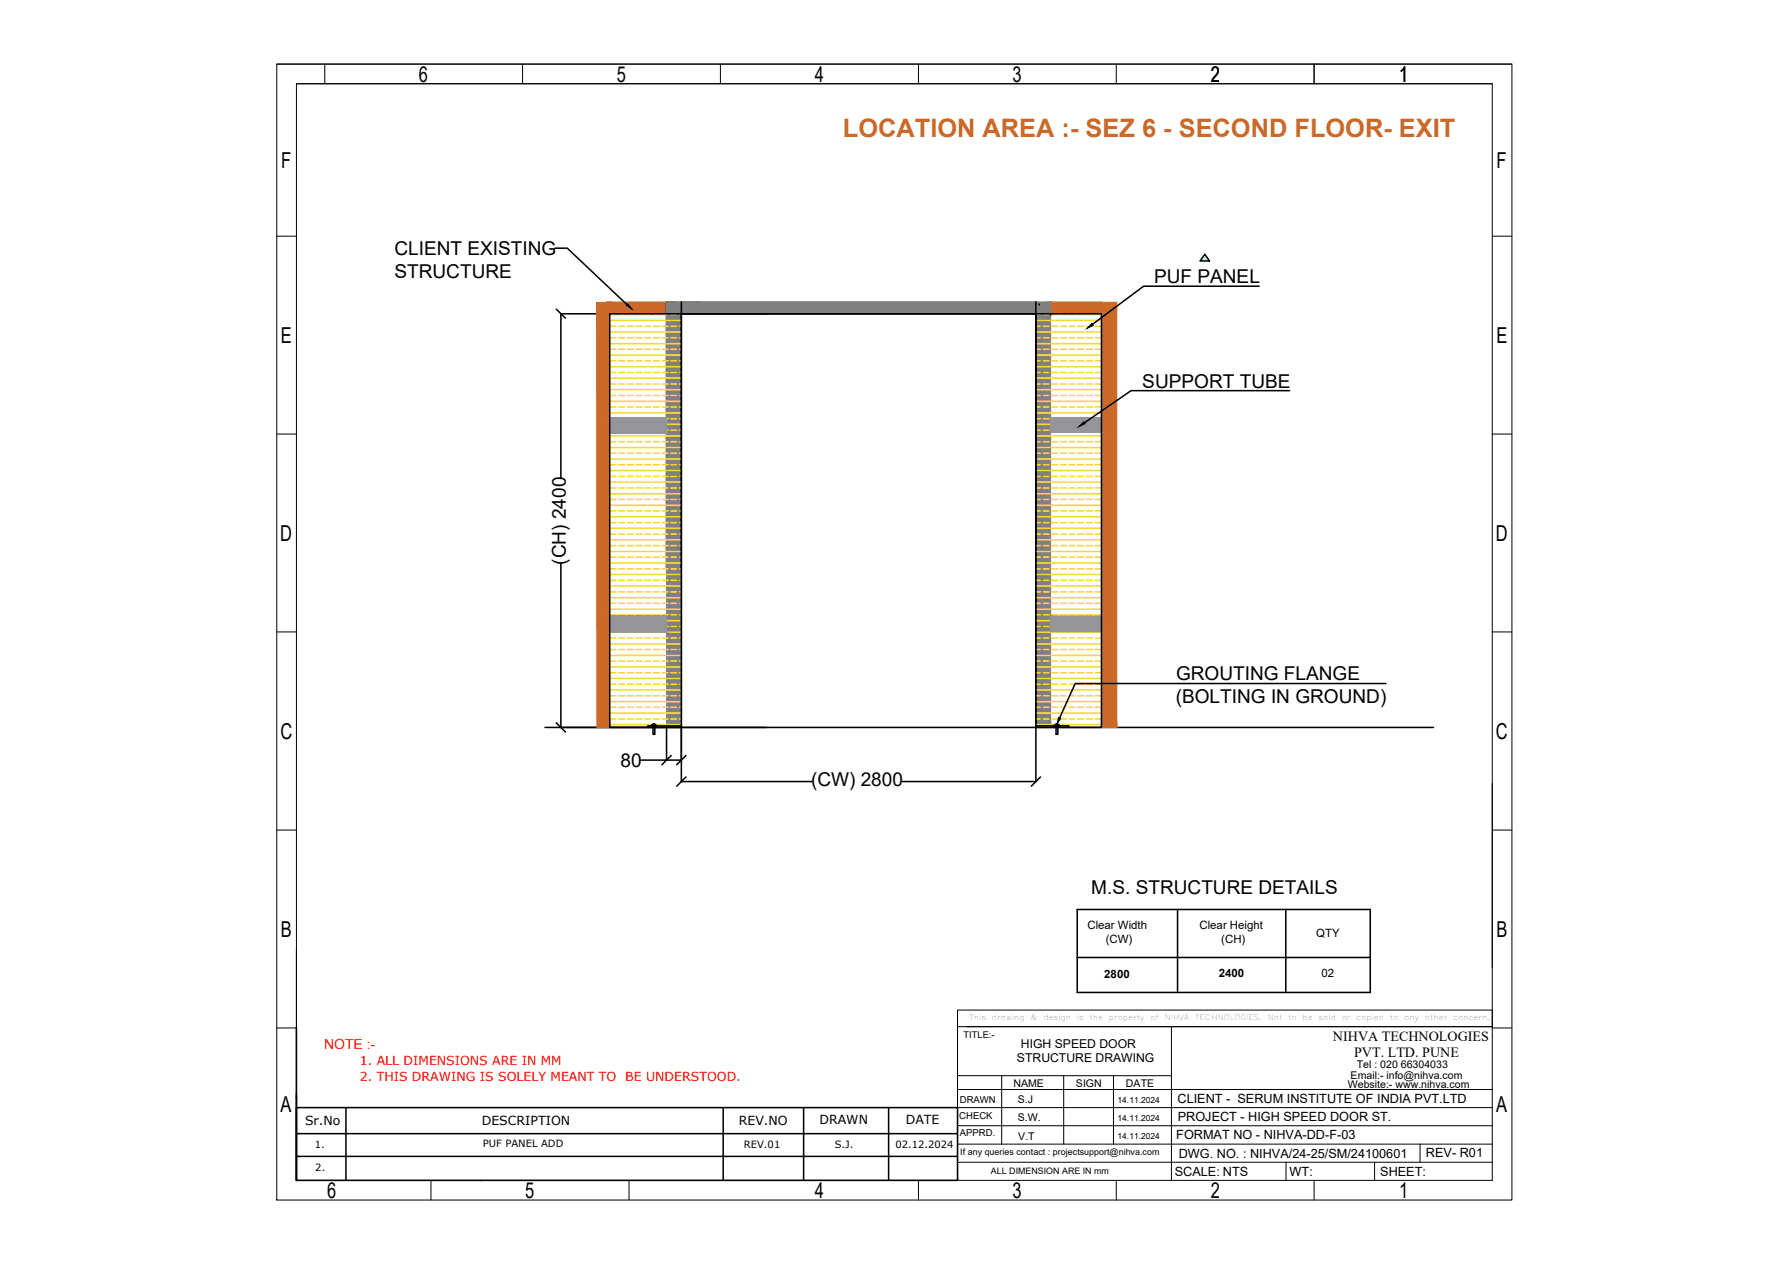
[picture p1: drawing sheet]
<svg xmlns="http://www.w3.org/2000/svg" width="297mm" height="210mm" viewBox="0 0 297 210" stroke-linecap="round" stroke-linejoin="round" font-family="sans-serif">
<!-- layer: 0 -->
<g fill="#cd6928" stroke="#cd6928" stroke-width=".17">
<path d="M100.6 50.1h.5z"/>
<path d="M174.3 50.1l8.5 1.9v-1.9zM174.3 50.1l8.5 1.9h-8.5z"/>
<path d="M110.5 50.1l63.8 1.9v-1.9zM110.5 50.1l63.8 1.9h-63.8z"/>
<path d="M101.1 50.1l9.4 1.9v-1.9zM101.1 50.1l9.4 1.9h-9.4z"/>
<path d="M100.6 50.1l.5 .1zM98.9 50.2h2.2z"/>
<path d="M182.7 50.1l2.5 70.5v-70.5zM182.7 50.1l2.5 70.5h-2.5z"/>
<path d="M98.9 50.2l2.2 70.4v-70.4zM98.9 50.2l2.2 70.4h-2.1z"/>
</g>
<g fill="none" stroke="#000" stroke-width=".17">
<path d="M45.9 10.6h204.9v188.4h-204.9zM45.9 10.6h204.9M49.2 13.9h198.3v181.8h-198.3zM49.2 13.9h198.3M53.9 10.6v3.3M86.7 10.6v3.3M119.5 10.6v3.3M152.3 10.6v3.3M185.1 10.6v3.3M217.9 10.6v3.3M45.9 39.2h3.3M247.5 39.2h3.3"/>
<path d="M45.9 72h3.3M247.5 72h3.3M45.9 104.8h3.3M247.5 104.8h3.3M45.9 137.6h3.3M247.5 129.9v30.5M247.5 137.6h3.3M49.2 157.5v38.2M45.9 170.4h3.3M158.8 167.5h88.7v2.7h-88.7zM158.8 170.2v25.5M158.8 178.4h35.5"/>
<path d="M160.3 170.2h87.2M166.1 178.4v11.3M176.4 178.4v11.3M184.7 178.4v11.3M194.3 170.2v25.5M247.5 170.4h3.3M71.5 195.7v3.3M93.8 195.7h.1M104.3 195.7v3.3M152.3 195.7v3.3M158.8 189.7h88.7M158.8 186.6h88.7"/>
<path d="M158.8 183.6h88.7M158.8 180.6h88.7M158.8 192.7h88.7M185.1 195.7v3.3M213.3 192.7v3M217.9 195.7v3.3M228 192.7v3M235.5 189.7v3"/>
</g>
<g fill="none" stroke="#000" stroke-width=".25">
<path d="M92.1 41.1h2l9.9 9.4M92.3 51.3l1.5 1.4M101.1 52h11.9v68.6h-11.9zM110.5 50.1v44.4M113 50v79.6h21.7M171.8 52h10.9v68.6h-10.9zM171.8 50v79.6h-22.1M171.8 52h-78.8v27.2M172.4 50.4v.1M174.4 52l-.1 .2M199.8 42.2l.8 1.1h-1.6zM208.8 47.5h-19.1l-8.5 6.3"/>
<path d="M213.9 64.8h-26.3l-7.8 5.3M93 93.4v27.2M92.3 119.8l1.5 1.6M229.8 113.3h-51.5l-2.6 5.7M90.4 120.6h147.4M106.3 126h4.2M108.2 120.1h.1h.4l-.2 .1h.1v1.6h-.3v-1.6h.2zM108.2 120.2h-.2v.2h.9v-.2h-.2M110.5 120.6v5.4h2.5v-5.4M111.3 125.3l-1.5 1.5M113 120.4h-5.5v.2M113.8 128.8l-1.6 1.5"/>
<path d="M113.8 125.3l-1.6 1.5M171.8 120.6v-.2h5.5v.2M172.6 128.8l-1.6 1.5M175.1 120.1h.4l-.2 .1h.1v1.6h-.3v-1.6h.2zM175.1 120.2h-.3v.2h.9v-.2h-.2M178.7 150.8h48.6v13.7h-48.6zM178.7 158.8h48.6M195.3 150.8v13.7M213.2 150.8v13.7M49.2 170.3v25.4M49.2 183.6h109.6v12.1h-109.6zM49.2 181.9h.1"/>
<path d="M49.2 188h109.6M49.2 191.7h109.6M57.4 183.6v12.1M79.8 195.7h.1M119.9 183.6v12.1M133.3 183.6v12.1M147.4 183.6v12.1"/>
</g>
<g fill="#808080" stroke="#808080" stroke-width=".17">
<path d="M113 50l58.8 2v-2zM113 50l58.8 2h-58.8z"/>
<path d="M171.8 50.1l2.5 70.3v-70.3zM171.8 50.1l2.5 70.3h-2.5z"/>
<path d="M110.5 50.1l2.5 70.3v-70.3zM110.5 50.1l2.5 70.3h-2.5z"/>
</g>
<g fill="none" stroke="#f8d731" stroke-width=".25">
<path d="M101.1 53.1h11.9M101.1 55h11.9M101.1 57h11.9M101.1 58.9h11.9M101.2 52.2h1M101.2 54.1h1M101.2 56h1M101.2 57.9h1M101.2 59.8h1M102.6 52.2h1M102.6 54.1h1M102.6 56h1"/>
<path d="M102.6 57.9h1M102.6 59.8h1M104.1 52.2h.9M104.1 54.1h.9M104.1 56h.9M104.1 57.9h.9M104.1 59.8h.9M105.5 52.2h1M105.5 54.1h1M105.5 56h1M105.5 57.9h1M105.5 59.8h1"/>
<path d="M106.9 52.2h1M106.9 54.1h1M106.9 56h1M106.9 57.9h1M106.9 59.8h1M108.4 52.2h1M108.4 54.1h1M108.4 56h1M108.4 57.9h1M108.4 59.8h1M109.8 52.2h1M109.8 54.1h1"/>
<path d="M109.8 56h1M109.8 57.9h1M109.8 59.8h1M111.3 52.2h.9M111.3 54.1h.9M111.3 56h.9M111.3 57.9h.9M111.3 59.8h.9M112.7 52.2h.3M112.7 54.1h.3M112.7 56h.3M112.7 57.9h.3"/>
<path d="M112.7 59.8h.3M171.8 53.1h10.9M171.8 55h10.9M171.8 57h10.9M171.8 58.9h10.9M171.8 52.2h.7M171.8 54.1h.7M171.8 56h.7M171.8 57.9h.7M171.8 59.8h.7M173 52.2h1M173 54.1h1"/>
<path d="M173 56h1M173 57.9h1M173 59.8h1M174.5 52.2h.9M174.5 54.1h.9M174.5 56h.9M174.5 57.9h.9M174.5 59.8h.9M175.9 52.2h.9M175.9 54.1h.9M175.9 56h.9M175.9 57.9h.9"/>
<path d="M175.9 59.8h.9M177.3 52.2h1M177.3 54.1h1M177.3 56h1M177.3 57.9h1M177.3 59.8h1M178.7 52.2h1M178.7 54.1h1M178.7 56h1M178.7 57.9h1M178.7 59.8h1M180.2 52.2h1"/>
<path d="M180.2 54.1h1M180.2 56h1M180.2 57.9h1M180.2 59.8h1M181.6 52.2h1M181.6 54.1h1M181.6 56h1M181.6 57.9h1M181.6 59.8h1M101.1 60.8h11.9M101.1 62.7h11.9M101.1 64.6h11.9"/>
<path d="M101.1 66.5h11.9M101.1 68.5h11.9M101.1 70.4h11.9M101.1 72.3h11.9M101.1 74.2h11.9M101.1 76.1h11.9M101.1 78h11.9M101.1 79.9h11.9M101.2 61.8h1M101.2 63.7h1M101.2 65.6h1M101.2 67.5h1"/>
<path d="M101.2 69.4h1M101.2 71.3h1M101.2 73.2h1M101.2 75.1h1M101.2 77h1M101.2 79h1M102.6 61.8h1M102.6 63.7h1M102.6 65.6h1M102.6 67.5h1M102.6 69.4h1M102.6 71.3h1"/>
<path d="M102.6 73.2h1M102.6 75.1h1M102.6 77h1M102.6 79h1M104.1 61.8h.9M104.1 63.7h.9M104.1 65.6h.9M104.1 67.5h.9M104.1 69.4h.9M104.1 71.3h.9M104.1 73.2h.9M104.1 75.1h.9"/>
<path d="M104.1 77h.9M104.1 79h.9M105.5 61.8h1M105.5 63.7h1M105.5 65.6h1M105.5 67.5h1M105.5 69.4h1M105.5 71.3h1M105.5 73.2h1M105.5 75.1h1M105.5 77h1M105.5 79h1"/>
<path d="M106.9 61.8h1M106.9 63.7h1M106.9 65.6h1M106.9 67.5h1M106.9 69.4h1M106.9 71.3h1M106.9 73.2h1M106.9 75.1h1M106.9 77h1M106.9 79h1M108.4 61.8h1M108.4 63.7h1"/>
<path d="M108.4 65.6h1M108.4 67.5h1M108.4 69.4h1M108.4 71.3h1M108.4 73.2h1M108.4 75.1h1M108.4 77h1M108.4 79h1M109.8 61.8h1M109.8 63.7h1M109.8 65.6h1M109.8 67.5h1"/>
<path d="M109.8 69.4h1M109.8 71.3h1M109.8 73.2h1M109.8 75.1h1M109.8 77h1M109.8 79h1M111.3 61.8h.9M111.3 63.7h.9M111.3 65.6h.9M111.3 67.5h.9M111.3 69.4h.9M111.3 71.3h.9"/>
<path d="M111.3 73.2h.9M111.3 75.1h.9M111.3 77h.9M111.3 79h.9M112.7 61.8h.3M112.7 63.7h.3M112.7 65.6h.3M112.7 67.5h.3M112.7 69.4h.3M112.7 71.3h.3M112.7 73.2h.3M112.7 75.1h.3"/>
<path d="M112.7 77h.3M112.7 79h.3M171.8 60.8h10.9M171.8 62.7h10.9M171.8 64.6h10.9M171.8 66.5h10.9M171.8 68.5h10.9M171.8 70.4h10.9M171.8 72.3h10.9M171.8 74.2h10.9M171.8 76.1h10.9M171.8 78h10.9"/>
<path d="M171.8 79.9h10.9M171.8 61.8h.7M171.8 63.7h.7M171.8 65.6h.7M171.8 67.5h.7M171.8 69.4h.7M171.8 71.3h.7M171.8 73.2h.7M171.8 75.1h.7M171.8 77h.7M171.8 79h.7M173 61.8h1"/>
<path d="M173 63.7h1M173 65.6h1M173 67.5h1M173 69.4h1M173 71.3h1M173 73.2h1M173 75.1h1M173 77h1M173 79h1M174.5 61.8h.9M174.5 63.7h.9M174.5 65.6h.9"/>
<path d="M174.5 67.5h.9M174.5 69.4h.9M174.5 71.3h.9M174.5 73.2h.9M174.5 75.1h.9M174.5 77h.9M174.5 79h.9M175.9 61.8h.9M175.9 63.7h.9M175.9 65.6h.9M175.9 67.5h.9M175.9 69.4h.9"/>
<path d="M175.9 71.3h.9M175.9 73.2h.9M175.9 75.1h.9M175.9 77h.9M175.9 79h.9M177.3 61.8h1M177.3 63.7h1M177.3 65.6h1M177.3 67.5h1M177.3 69.4h1M177.3 71.3h1M177.3 73.2h1"/>
<path d="M177.3 75.1h1M177.3 77h1M177.3 79h1M178.7 61.8h1M178.7 63.7h1M178.7 65.6h1M178.7 67.5h1M178.7 69.4h1M178.7 71.3h1M178.7 73.2h1M178.7 75.1h1M178.7 77h1"/>
<path d="M178.7 79h1M180.2 61.8h1M180.2 63.7h1M180.2 65.6h1M180.2 67.5h1M180.2 69.4h1M180.2 71.3h1M180.2 73.2h1M180.2 75.1h1M180.2 77h1M180.2 79h1M181.6 61.8h1"/>
<path d="M181.6 63.7h1M181.6 65.6h1M181.6 67.5h1M181.6 69.4h1M181.6 71.3h1M181.6 73.2h1M181.6 75.1h1M181.6 77h1M181.6 79h1M101.1 81.9h11.9M101.1 83.8h11.9M101.1 85.7h11.9"/>
<path d="M101.1 87.6h11.9M101.1 89.5h11.9M101.1 91.4h11.9M101.1 93.3h11.9M101.1 95.3h11.9M101.1 97.2h11.9M101.1 99.1h11.9M101.2 80.9h1M101.2 82.8h1M101.2 84.7h1M101.2 86.7h1M101.2 88.6h1"/>
<path d="M101.2 90.5h1M101.2 92.4h1M101.2 94.3h1M101.2 96.2h1M101.2 98.1h1M102.6 80.9h1M102.6 82.8h1M102.6 84.7h1M102.6 86.7h1M102.6 88.6h1M102.6 90.5h1M102.6 92.4h1"/>
<path d="M102.6 94.3h1M102.6 96.2h1M102.6 98.1h1M104.1 80.9h.9M104.1 82.8h.9M104.1 84.7h.9M104.1 86.7h.9M104.1 88.6h.9M104.1 90.5h.9M104.1 92.4h.9M104.1 94.3h.9M104.1 96.2h.9"/>
<path d="M104.1 98.1h.9M105.5 80.9h1M105.5 82.8h1M105.5 84.7h1M105.5 86.7h1M105.5 88.6h1M105.5 90.5h1M105.5 92.4h1M105.5 94.3h1M105.5 96.2h1M105.5 98.1h1M106.9 80.9h1"/>
<path d="M106.9 82.8h1M106.9 84.7h1M106.9 86.7h1M106.9 88.6h1M106.9 90.5h1M106.9 92.4h1M106.9 94.3h1M106.9 96.2h1M106.9 98.1h1M108.4 80.9h1M108.4 82.8h1M108.4 84.7h1"/>
<path d="M108.4 86.7h1M108.4 88.6h1M108.4 90.5h1M108.4 92.4h1M108.4 94.3h1M108.4 96.2h1M108.4 98.1h1M109.8 80.9h1M109.8 82.8h1M109.8 84.7h1M109.8 86.7h1M109.8 88.6h1"/>
<path d="M109.8 90.5h1M109.8 92.4h1M109.8 94.3h1M109.8 96.2h1M109.8 98.1h1M111.3 80.9h.9M111.3 82.8h.9M111.3 84.7h.9M111.3 86.7h.9M111.3 88.6h.9M111.3 90.5h.9M111.3 92.4h.9"/>
<path d="M111.3 94.3h.9M111.3 96.2h.9M111.3 98.1h.9M112.7 80.9h.3M112.7 82.8h.3M112.7 84.7h.3M112.7 86.7h.3M112.7 88.6h.3M112.7 90.5h.3M112.7 92.4h.3M112.7 94.3h.3M112.7 96.2h.3"/>
<path d="M112.7 98.1h.3M171.8 81.9h10.9M171.8 83.8h10.9M171.8 85.7h10.9M171.8 87.6h10.9M171.8 89.5h10.9M171.8 91.4h10.9M171.8 93.3h10.9M171.8 95.3h10.9M171.8 97.2h10.9M171.8 99.1h10.9M171.8 80.9h.7"/>
<path d="M171.8 82.8h.7M171.8 84.7h.7M171.8 86.7h.7M171.8 88.6h.7M171.8 90.5h.7M171.8 92.4h.7M171.8 94.3h.7M171.8 96.2h.7M171.8 98.1h.7M173 80.9h1M173 82.8h1M173 84.7h1"/>
<path d="M173 86.7h1M173 88.6h1M173 90.5h1M173 92.4h1M173 94.3h1M173 96.2h1M173 98.1h1M174.5 80.9h.9M174.5 82.8h.9M174.5 84.7h.9M174.5 86.7h.9M174.5 88.6h.9"/>
<path d="M174.5 90.5h.9M174.5 92.4h.9M174.5 94.3h.9M174.5 96.2h.9M174.5 98.1h.9M175.9 80.9h.9M175.9 82.8h.9M175.9 84.7h.9M175.9 86.7h.9M175.9 88.6h.9M175.9 90.5h.9M175.9 92.4h.9"/>
<path d="M175.9 94.3h.9M175.9 96.2h.9M175.9 98.1h.9M177.3 80.9h1M177.3 82.8h1M177.3 84.7h1M177.3 86.7h1M177.3 88.6h1M177.3 90.5h1M177.3 92.4h1M177.3 94.3h1M177.3 96.2h1"/>
<path d="M177.3 98.1h1M178.7 80.9h1M178.7 82.8h1M178.7 84.7h1M178.7 86.7h1M178.7 88.6h1M178.7 90.5h1M178.7 92.4h1M178.7 94.3h1M178.7 96.2h1M178.7 98.1h1M180.2 80.9h1"/>
<path d="M180.2 82.8h1M180.2 84.7h1M180.2 86.7h1M180.2 88.6h1M180.2 90.5h1M180.2 92.4h1M180.2 94.3h1M180.2 96.2h1M180.2 98.1h1M181.6 80.9h1M181.6 82.8h1M181.6 84.7h1"/>
<path d="M181.6 86.7h1M181.6 88.6h1M181.6 90.5h1M181.6 92.4h1M181.6 94.3h1M181.6 96.2h1M181.6 98.1h1M101.1 101h11.9M101.1 102.9h11.9M101.1 104.8h11.9M101.1 106.8h11.9M101.1 108.7h11.9"/>
<path d="M101.1 110.6h11.9M101.1 112.5h11.9M101.1 114.4h11.9M101.1 116.3h11.9M101.1 118.2h11.9M101.2 100h1M101.2 101.9h1M101.2 103.9h1M101.2 105.8h1M101.2 107.7h1M101.2 109.6h1M101.2 111.5h1"/>
<path d="M101.2 113.5h1M101.2 115.4h1M101.2 117.3h1M101.2 119.2h1M102.6 100h1M102.6 101.9h1M102.6 103.9h1M102.6 105.8h1M102.6 107.7h1M102.6 109.6h1M102.6 111.5h1M102.6 113.5h1"/>
<path d="M102.6 115.4h1M102.6 117.3h1M102.6 119.2h1M104.1 100h.9M104.1 101.9h.9M104.1 103.9h.9M104.1 105.8h.9M104.1 107.7h.9M104.1 109.6h.9M104.1 111.5h.9M104.1 113.5h.9M104.1 115.4h.9"/>
<path d="M104.1 117.3h.9M104.1 119.2h.9M105.5 100h1M105.5 101.9h1M105.5 103.9h1M105.5 105.8h1M105.5 107.7h1M105.5 109.6h1M105.5 111.5h1M105.5 113.5h1M105.5 115.4h1M105.5 117.3h1"/>
<path d="M105.5 119.2h1M106.9 100h1M106.9 101.9h1M106.9 103.9h1M106.9 105.8h1M106.9 107.7h1M106.9 109.6h1M106.9 111.5h1M106.9 113.5h1M106.9 115.4h1M106.9 117.3h1M106.9 119.2h1"/>
<path d="M108.4 100h1M108.4 101.9h1M108.4 103.9h1M108.4 105.8h1M108.4 107.7h1M108.4 109.6h1M108.4 111.5h1M108.4 113.5h1M108.4 115.4h1M108.4 117.3h1M108.4 119.2h1M109.8 100h1"/>
<path d="M109.8 101.9h1M109.8 103.9h1M109.8 105.8h1M109.8 107.7h1M109.8 109.6h1M109.8 111.5h1M109.8 113.5h1M109.8 115.4h1M109.8 117.3h1M109.8 119.2h1M111.3 100h.9M111.3 101.9h.9"/>
<path d="M111.3 103.9h.9M111.3 105.8h.9M111.3 107.7h.9M111.3 109.6h.9M111.3 111.5h.9M111.3 113.5h.9M111.3 115.4h.9M111.3 117.3h.9M111.3 119.2h.9M112.7 100h.3M112.7 101.9h.3M112.7 103.9h.3"/>
<path d="M112.7 105.8h.3M112.7 107.7h.3M112.7 109.6h.3M112.7 111.5h.3M112.7 113.5h.3M112.7 115.4h.3M112.7 117.3h.3M112.7 119.2h.3M171.8 101h10.9M171.8 102.9h10.9M171.8 104.8h10.9M171.8 106.8h10.9"/>
<path d="M171.8 108.7h10.9M171.8 110.6h10.9M171.8 112.5h10.9M171.8 114.4h10.9M171.8 116.3h10.9M171.8 118.2h10.9M171.8 100h.7M171.8 101.9h.7M171.8 103.9h.7M171.8 105.8h.7M171.8 107.7h.7M171.8 109.6h.7"/>
<path d="M171.8 111.5h.7M171.8 113.5h.7M171.8 115.4h.7M171.8 117.3h.7M171.8 119.2h.7M173 100h1M173 101.9h1M173 103.9h1M173 105.8h1M173 107.7h1M173 109.6h1M173 111.5h1"/>
<path d="M173 113.5h1M173 115.4h1M173 117.3h1M173 119.2h1M174.5 100h.9M174.5 101.9h.9M174.5 103.9h.9M174.5 105.8h.9M174.5 107.7h.9M174.5 109.6h.9M174.5 111.5h.9M174.5 113.5h.9"/>
<path d="M174.5 115.4h.9M174.5 117.3h.9M174.5 119.2h.9M175.9 100h.9M175.9 101.9h.9M175.9 103.9h.9M175.9 105.8h.9M175.9 107.7h.9M175.9 109.6h.9M175.9 111.5h.9M175.9 113.5h.9M175.9 115.4h.9"/>
<path d="M175.9 117.3h.9M175.9 119.2h.9M177.3 100h1M177.3 101.9h1M177.3 103.9h1M177.3 105.8h1M177.3 107.7h1M177.3 109.6h1M177.3 111.5h1M177.3 113.5h1M177.3 115.4h1M177.3 117.3h1"/>
<path d="M177.3 119.2h1M178.7 100h1M178.7 101.9h1M178.7 103.9h1M178.7 105.8h1M178.7 107.7h1M178.7 109.6h1M178.7 111.5h1M178.7 113.5h1M178.7 115.4h1M178.7 117.3h1M178.7 119.2h1"/>
<path d="M180.2 100h1M180.2 101.9h1M180.2 103.9h1M180.2 105.8h1M180.2 107.7h1M180.2 109.6h1M180.2 111.5h1M180.2 113.5h1M180.2 115.4h1M180.2 117.3h1M180.2 119.2h1M181.6 100h1"/>
<path d="M181.6 101.9h1M181.6 103.9h1M181.6 105.8h1M181.6 107.7h1M181.6 109.6h1M181.6 111.5h1M181.6 113.5h1M181.6 115.4h1M181.6 117.3h1M181.6 119.2h1M101.1 120.1h7.1M108.7 120.1h4.3"/>
<path d="M171.8 120.1h3.3M175.5 120.1h7.2"/>
</g>
<path d="M104.1 50.4l.7 .9-.9-.7zM181.1 53.6l.2 .3-1 .5zM178.9 70.7l.9-.8 .2 .3zM175.6 119l.3 .1-.6 1z" fill="#000" stroke="#000" stroke-width=".17"/>
<g fill="#939598" stroke="#939598" stroke-width=".17">
<path d="M101.1 102.1h9.4v2.7z"/>
<path d="M174.3 69.2l8.5 2.5v-2.5zM174.3 69.2l8.5 2.5h-8.5z"/>
<path d="M101.1 69.2l9.4 2.7v-2.7zM101.1 69.2l9.4 2.7h-9.4z"/>
<path d="M101.1 102.1h9.4zM101.1 102.1h9.4z"/>
<path d="M174.3 102.1l8.5 2.6v-2.6zM174.3 102.1l8.5 2.6h-8.5z"/>
<path d="M101.1 104.8h9.4zM101.1 102.1l9.4 2.7h-9.4z"/>
</g>
<text font-size="4.2" fill="#cd6928" x="139.8" y="22.8">LOCATION AREA :- SEZ 6 - SECOND FLOOR- EXIT</text>
<g font-size="3.6">
<text x="69.5" y="13.6">6</text>
<text x="102.3" y="13.6">5</text>
<text x="135.1" y="13.6">4</text>
<text x="168" y="13.6">3</text>
<text x="200.8" y="13.6">2</text>
<text x="232" y="13.6">1</text>
<text x="46.6" y="27.9">F</text>
<text x="248.2" y="27.9">F</text>
<text x="46.6" y="56.9">E</text>
<text x="248.2" y="56.9">E</text>
<text x="46.5" y="89.7">D</text>
<text x="248.1" y="89.7">D</text>
<text x="46.5" y="122.6">C</text>
<text x="248.1" y="122.6">C</text>
<text x="46.6" y="155.3">B</text>
<text x="248.2" y="155.3">B</text>
<text x="46.5" y="184.4">A</text>
<text x="248.1" y="184.4">A</text>
<text x="54.3" y="198.6">6</text>
<text x="87.1" y="198.6">5</text>
<text x="135.1" y="198.6">4</text>
<text x="168" y="198.7">3</text>
<text x="200.8" y="198.7">2</text>
<text x="232" y="198.7">1</text>
</g>
<g font-size="3.2">
<text x="65.4" y="42.3">CLIENT EXISTING</text>
<text x="65.4" y="46.1">STRUCTURE</text>
<text x="191.4" y="47">PUF PANEL</text>
<text x="189.5" y="64.3">SUPPORT TUBE</text>
<text x="93.8" y="93.6" transform="rotate(-90 93.8 93.6)">(CH) 2400</text>
<text x="195" y="112.7">GROUTING FLANGE</text>
<text x="195" y="116.5">(BOLTING IN GROUND)</text>
<text x="102.9" y="127.1">80</text>
<text x="134.5" y="130.4">(CW) 2800</text>
<text x="181" y="148.3">M.S. STRUCTURE DETAILS</text>
</g>
<text font-size="2.3" fill="#f00" x="53.7" y="173.9">NOTE :-</text>
<g font-size="2.3">
<text x="221.1" y="172.7">NIHVA TECHNOLOGIES</text>
<text x="224.6" y="175.3">PVT. LTD. PUNE</text>
</g>
<g font-size="2.1" fill="#f00">
<text x="59.7" y="176.6">1. ALL DIMENSIONS ARE IN MM</text>
<text x="59.7" y="179.2">2. THIS DRAWING IS SOLELY MEANT TO</text>
<text x="103.7" y="179.2">BE UNDERSTOOD.</text>
</g>
<g font-size="2.1">
<text x="195.3" y="182.9">CLIENT - SERUM INSTITUTE OF INDIA PVT.LTD</text>
<text x="195.3" y="185.9">PROJECT - HIGH SPEED DOOR ST.</text>
<text x="50.6" y="186.5">Sr.No</text>
<text x="79.9" y="186.5">DESCRIPTION</text>
<text x="122.5" y="186.5">REV.NO</text>
<text x="135.9" y="186.4">DRAWN</text>
<text x="150.2" y="186.4">DATE</text>
<text x="195.1" y="188.9">FORMAT NO - NIHVA-DD-F-03</text>
<text x="236.5" y="191.9">REV- R01</text>
<text x="194.8" y="194.9">SCALE: NTS</text>
<text x="195.5" y="192.1">DWG. NO. : NIHVA/24-25/SM/24100601</text>
<text x="213.9" y="194.9">WT:</text>
<text x="228.9" y="194.9">SHEET:</text>
</g>
<g font-size="2">
<text x="169.3" y="173.7">HIGH SPEED DOOR</text>
<text x="168.7" y="176.1">STRUCTURE DRAWING</text>
</g>
<g font-size="1.9">
<text x="180.4" y="154.1">Clear Width</text>
<text x="198.9" y="154.1">Clear Height</text>
<text x="218.3" y="155.4">QTY</text>
<text x="183.4" y="156.4">(CW)</text>
<text x="202.2" y="161.9">2400</text>
<text x="202.6" y="156.4">(CH)</text>
<text x="219.2" y="161.9">02</text>
<text x="183.1" y="162.1">2800</text>
</g>
<g font-size="1.8">
<text x="224" y="178.8">Email:- info@nihva.com</text>
<text x="225" y="177">Tel : 020 66304033</text>
<text x="168.1" y="180.2">NAME</text>
<text x="168.8" y="182.8">S.J</text>
<text x="168.8" y="185.8">S.W.</text>
<text x="178.4" y="180.2">SIGN</text>
<text x="186.7" y="180.2">DATE</text>
<text x="223.5" y="180.4">Website:- www.nihva.com</text>
<text x="168.9" y="189">V.T</text>
</g>
<g font-size="1.7">
<text x="52.2" y="190.3">1.</text>
<text x="80.1" y="190.2">PUF PANEL ADD</text>
<text x="123.4" y="190.3">REV.01</text>
<text x="138.4" y="190.4">S.J.</text>
<text x="148.5" y="190.4">02.12.2024</text>
<text x="52.3" y="194.1">2.</text>
</g>
<g font-size="1.6">
<text x="159.1" y="185.5">CHECK</text>
<text x="159.2" y="182.8">DRAWN</text>
<text x="159.2" y="188.4">APPRD.</text>
</g>
<g font-size="1.5">
<text x="159.8" y="172.2">TITLE:-</text>
<text x="159.3" y="191.5">If any queries contact : projectsupport@nihva.com</text>
<text x="164.4" y="194.7">ALL DIMENSION ARE IN mm</text>
</g>
<g font-size="1.4">
<text x="185.3" y="182.8">14.11.2024</text>
<text x="185.3" y="185.8">14.11.2024</text>
<text x="185.3" y="188.8">14.11.2024</text>
</g>
<g font-size="1.3">
<text x="160.8" y="169.2">This</text>
<text x="164.5" y="169.2">drawing</text>
<text x="170.9" y="169.2">&amp;</text>
<text x="173.1" y="169.2">design</text>
<text x="178.6" y="169.2">is</text>
<text x="180.7" y="169.2">the</text>
<text x="183.9" y="169.2">property</text>
<text x="190.8" y="169.2">of</text>
<text x="193.2" y="169.2">NIHVA</text>
<text x="198.2" y="169.2">TECHNOLOGIES.</text>
<text x="210.3" y="169.2">Not</text>
<text x="213.6" y="169.2">to</text>
<text x="216" y="169.2">be</text>
<text x="218.7" y="169.2">sold</text>
<text x="222.5" y="169.2">or</text>
<text x="224.9" y="169.2">copied</text>
<text x="230.5" y="169.2">to</text>
<text x="232.9" y="169.2">any</text>
<text x="236.3" y="169.2">other</text>
<text x="241" y="169.2">concern.</text>
</g>
<text font-size=".6" fill="#0f0" x="199.5" y="43.2">R1</text>
</svg>
